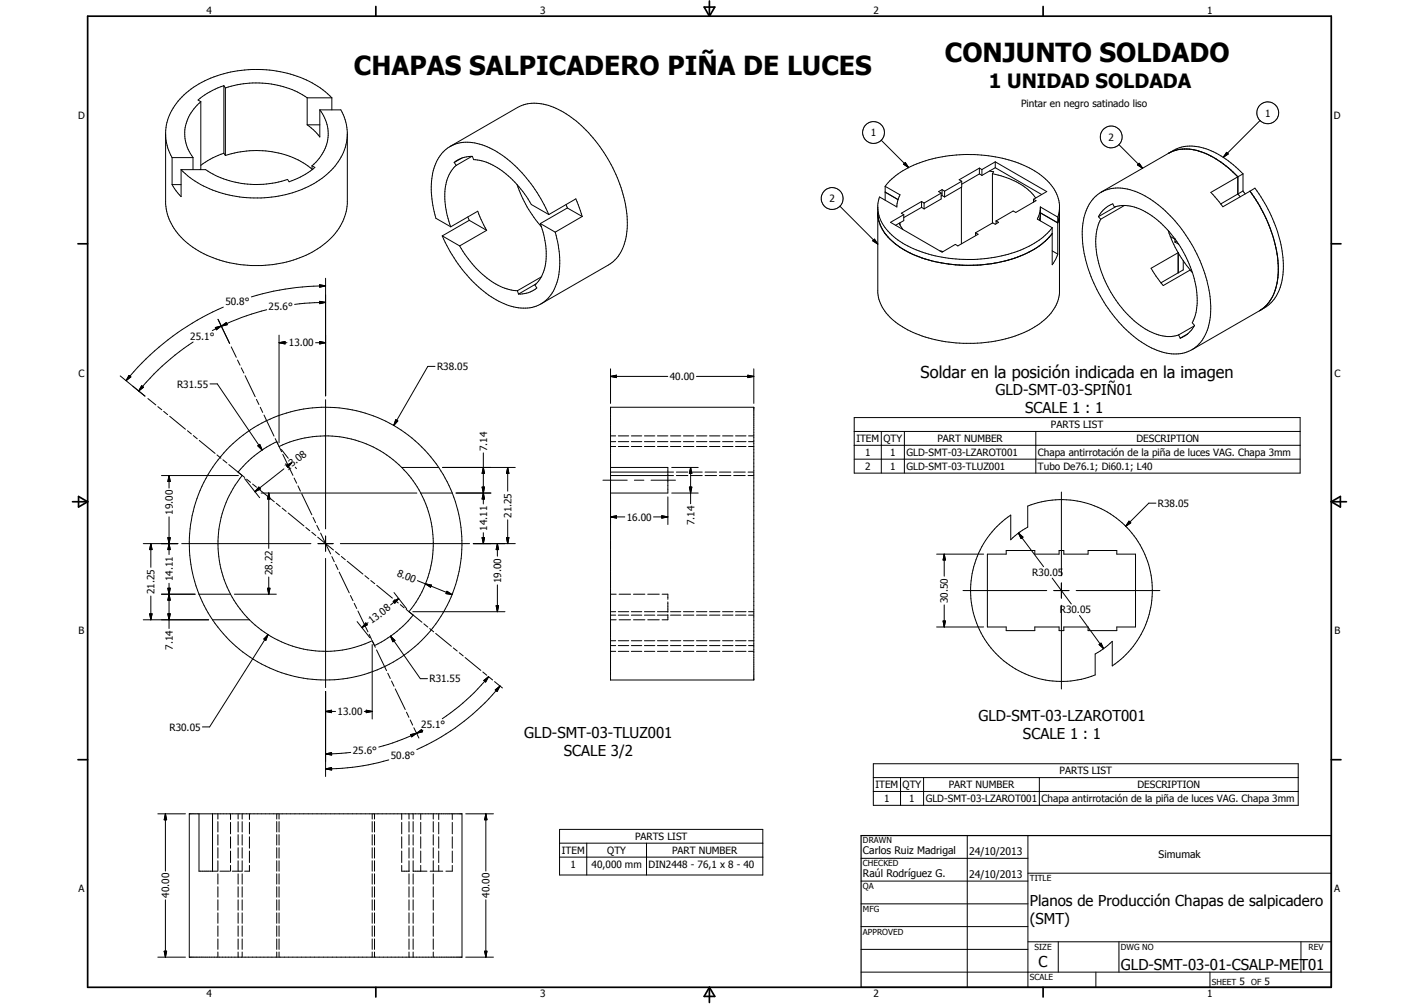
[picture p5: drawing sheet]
<svg xmlns="http://www.w3.org/2000/svg" width="594mm" height="420mm" viewBox="0 0 594 420" stroke-linecap="round" stroke-linejoin="round" font-family="sans-serif">
<g fill="none" stroke="#000" stroke-width=".42">
<path d="M93.7 35.9v28.2M93.7 35.9a31.8 31.8 0 0 0-10.8 6l1.2 .6M93.7 35.9l.7 .9M94.4 36.8v28.3M94.4 36.8a39.3 39.3 0 0 1 34.2 4.1M69.3 56.6a19.3 19.3 0 0 0 2.7 9.4M84.1 42.5v28.3l-.2 .2M84.1 42.5a16.5 16.5 0 0 0-4.9 20.9l1.6 2.6M128.6 40.9v11.3M128.6 52.2h5.3M128.6 40.9h10.3M133.9 46a16.4 16.4 0 0 1-3.3 23.4"/>
<path d="M133.9 46v11.3l-2-2.3-3.3-2.8M138.9 40.9a44.2 44.2 0 0 0-33.5-11.8 42.1 42.1 0 0 0-30.9 13.2 21.5 21.5 0 0 0-5.2 13.2v29.8a25.8 25.8 0 0 0 14.9 20.3 51.4 51.4 0 0 0 37.2 3.7 33.8 33.8 0 0 0 22.1-16.6l1.4-4.2 .5-3.2v-30a20.8 20.8 0 0 0-2.7-9.3h-8.8M138.9 40.9v5.1M145.4 56.4a24.8 24.8 0 0 1-12.8 19.7 49.9 49.9 0 0 1-53.1-1.8l-3.7-3.3M368.9 58.7l11.5 11.4M527.5 50.4l-15.4 15.4M72 77.3h3.8M72 66h8.8M72 66v11.3M75.8 71v11.3l-2.1-2.5-1.7-2.5M80.8 66v5M93.7 64.1a32.1 32.1 0 0 0-9.6 5.1"/>
<path d="M93.7 64.1l.7 1M94.4 65.1a38.5 38.5 0 0 1 36.2 5.7M130.6 69.4l1.2 .7a32.8 32.8 0 0 1-10.8 6l-.6-1a39.6 39.6 0 0 1-34.3-4.1h-10.3M130.6 69.4v1.6M188.4 61.3l28.3-16.3a18.1 18.1 0 0 1 17.1 .8 55.3 55.3 0 0 1 24 27.2 43.8 43.8 0 0 1 3.9 28.1 15.6 15.6 0 0 1-6.9 9.8l-28.3 16.3M190.2 68a11.3 11.3 0 0 1 7.6-2.6l.5 1.4a25 25 0 0 1 15.5 7.7 49.2 49.2 0 0 1 8.7 11.1l7.3 4.2M190.2 68l.8 1.2M191 69.2a17.5 17.5 0 0 0-4.7 15.3l.9 5.7 1.5 4.7M193.3 66.2l-3.1 1.8M197.5 65.4l-6.5 3.8M216.5 77.3a50.3 50.3 0 0 0 10.1 17.6M370.6 78v5.8"/>
<path d="M372.6 75.6a43.3 43.3 0 0 1 26.3-10.6 54.7 54.7 0 0 1 36.3 7.9 18.6 18.6 0 0 1 8.4 12.7v37a19.7 19.7 0 0 1-11.4 14.8 54.4 54.4 0 0 1-24.4 6.3 50.5 50.5 0 0 1-32.9-8.9 17.8 17.8 0 0 1-7.4-12.2v-36.7l.2-1.8 .5-1.7 7.3 4.2 .4-2.9 .9-2.2-6.2-3.5zM378.3 68.7l.7-.7 1.4 2.1zM394.4 79.4l-1.4 .8 1 .6M394.4 79.4l1.1 .6M394.4 79.4v2.4M402.5 78.4v23.6M402.6 75.9v2.4l-7.1 4.1M402.6 75.9l-7.1 4.1M410 72.8l1.1 .6M410 72.8l-7.4 4.3M410 70.4l1.1 .6M410 70.4v2.4"/>
<path d="M410 70.4l-8.4 4.8 1 .7M411.1 71v2.4M414.3 71.6l1.7 .3-.5 .8M415.5 72.7v20.6M415.5 72.7a28.4 28.4 0 0 1 18.1 10.1M416.7 70.2l-5.6 3.2M416.7 67.7v2.5M416.7 67.7l-5.6 3.3M416.7 67.7l21.5 12.5-5.5 3.2M416.7 70.2l19.4 11.2M468.5 60.5l9.9 9.9M476.2 69l.7-.7 1.5 2.1z"/>
<path d="M489.2 64.1a18.1 18.1 0 0 1 17.8 1.2 44.3 44.3 0 0 1 11.2 8.7M489.2 64.1l-28.2 16.3M489.2 64.1a17.6 17.6 0 0 1 18.9-.6 43.9 43.9 0 0 1 12.3 9.3M513.5 63.8l.7 .6-2.1 1.4zM518.2 74v7.2M518.2 74l-11.3 6.5 5.1 6 11.3-6.5M520.4 79.9l.9 1.3M520.4 79.9l-2.2 1.3M520.4 72.8v7.1M520.4 72.8l-2.2 1.2M185.2 98.7l7.2 4.2M188.7 94.9l11.3-6.5 3.7 8"/>
<path d="M195.9 90.8l.6 1.4M196.5 92.2l7.2 4.2M196.5 92.2l-11.3 6.5M203.7 96.4l-11.3 6.5M226.2 93.6a29.2 29.2 0 0 1 .6 21.9l-1.3 2.1-1.6 1.7 .8 1.2a11.1 11.1 0 0 1-7.6 2.6M226.2 93.6l6.2 3.6M229.8 89.8a55.7 55.7 0 0 0-24.8-27.9 17.5 17.5 0 0 0-16.9-.4 18 18 0 0 0-7.5 15.5l.4 7.6 1.5 6.8 6.2 3.5M229.8 89.8l11.3-6.6 2.6 7.4M232.4 97.2a33.9 33.9 0 0 1-.7 24.6 14.2 14.2 0 0 1-17.6 6.4 45.8 45.8 0 0 1-23.2-19l-2.4-3.8-3.3-6.7M237 85.6l.5 1.4M237.5 87l-11.3 6.6M237.5 87l6.2 3.6"/>
<path d="M243.7 90.6l-11.3 6.6M351.6 86.3l15.9 15.9M367.5 90a18.9 18.9 0 0 0 10.3 14.1 56 56 0 0 0 32.8 6.8 51.8 51.8 0 0 0 22.5-6.6 26.3 26.3 0 0 0 7.4-6.6M367.5 86.7a18.1 18.1 0 0 0 9.4 14.4 58.4 58.4 0 0 0 46.6 4.9 33.7 33.7 0 0 0 17-10.7M370.6 80.4l5.4 3.1M376.5 93.4l1.5 2.7M376.8 93.2v.9M378.4 89.8v2.5l-3.5 2M378.4 89.8l-5.6 3.2 21.6 12.5 5.6-3.2 1 .6 8.5-4.9-1.1-.6M385.8 86.8l1.1 .6M385.8 86.8l-7.4 4.3M385.8 84.3l-8.4 4.9 1 .6"/>
<path d="M385.8 84.3v2.5M385.8 84.3l1.1 .7M386.9 85v2.4M394 80.8v2.5l-7.1 4.1M394 80.8l-7.1 4.2M394.4 81.8l1.1 .6M394.4 81.8l-.4 .2M395.5 80v2.4M408.4 97.4v1.2M417 92.5v1.1M417 92.5l1.1 .5-1.4 .9-1.1-.6-7.2 4.1M432.7 83.4v1.2"/>
<path d="M432.7 83.4l1 .6-8.4 4.9-1.1-.6-7.2 4.2M435.6 89.1l7.2 4.2 .8-3.4M435.6 89.8l-.5 2.4M435.6 87.4l-.7 2.9-.6 1.4 6.2 3.6M440.5 95.3v15.5l1.4-2.2 .9-2.3M442.8 90.8l-7.2-4.2v5.9M442.8 90.8v15.5M443.6 87.4l-.8 3.4M458.2 82.5a16 16 0 0 1 18-2 41.9 41.9 0 0 1 11.7 7.8 60.2 60.2 0 0 1 19 40.9 19.4 19.4 0 0 1-6.9 16.5 16.8 16.8 0 0 1-16.8 .4 52.7 52.7 0 0 1-24-24.9 47 47 0 0 1-5.4-30 18.6 18.6 0 0 1 4.4-8.7zM459.9 90.7a11.8 11.8 0 0 1 6-5.4l.6 1.4a17.6 17.6 0 0 1 15.9 3.7 48.3 48.3 0 0 1 16.4 22.5 29.2 29.2 0 0 1 .7 21.4l-.4 .8 1 1.1-1.4 2.1-2.4 2.2-2.2 1M459.9 90.7l.9 1M460.8 91.7a24.5 24.5 0 0 0-.8 18.6 46.6 46.6 0 0 0 21.3 28.4 16 16 0 0 0 12.1 1.5"/>
<path d="M467.2 86.4l-7.3 4.3M470.8 86l-10 5.7M489.1 96.4a50.5 50.5 0 0 0 9.2 16.6M490 99l1.9 1.1M518.2 81.2l-7.1 4.1M518.2 81.2l1 1.1M523.3 80a57.7 57.7 0 0 1 11.9 33.9 19.2 19.2 0 0 1-6.5 15.2l-1.4 .9M523.3 80l2.1-1.3a54.9 54.9 0 0 1 11.7 36.3 17.3 17.3 0 0 1-9.8 15M133.8 119.2l2.5 .4-2.4 .6zM136.3 116.5v49.2M136.3 119.6a107.4 107.4 0 0 0-31.1 4.6M192.4 102.9a38.8 38.8 0 0 0 19.9 18l4.3 .8"/>
<path d="M224.4 118.8l-7.3 4.3M226.6 115.9l-10 5.8M365.4 100.8l.7-.7 1.4 2.1zM393.4 104.9l1.4 .4M440.5 105l2.3 1.3M491.9 100.1h.1M491.9 101.3l1.6 .9M491.9 100.1v1.2M492.6 100.9l-.7 .4M495.4 109.1v3.8l-9.4 5.5M498.3 113l.9 1M498.3 113l-11.3 6.5-5.1-7.2 11.4-6.6v8.5"/>
<path d="M90.2 137.1l2.4-.7-2 1.6zM91.3 133.6l4.8 10.1M92.6 136.4l-3.7 1.9M92.7 136.5l2-1.5 .4 .9zM93.5 128.5a107.7 107.7 0 0 0-40.7 30.8M111.7 129.6a96.5 96.5 0 0 0-19 6.9M133.8 126.1l2.5 .4-2.4 .6zM136.3 126.5l-12.9 .9M216.6 121.7l.5 1.4M497.3 139.7l-3.2 1.8M500 136.4l-6.6 3.8M527.3 130l-28.3 16.3"/>
<path d="M50.3 157.3l10.4 8.5M54 157.1l.8 .6-2 1.6zM80.8 143.1a102.3 102.3 0 0 0-22.7 20.5M96.8 145.2l2.1 4.3M99.4 150.7l1.1 2.1M101 153.9l1.1 2.2M102.6 157.2l4.2 8.8M116.8 143.4l2.5-.5v1zM116.8 140.3v45M116.8 143.4h3.3M132.1 143.4h4.2M133.9 142.9l2.4 .5-2.4 .5z"/>
<path d="M182.1 153.3h-3l-14.3 24.8M255.6 157.5l2.5-.5v1zM255.6 154.3v14.5M255.6 157.5h24M291.6 157.5h24M313.1 157l2.5 .5-2.5 .5zM315.6 154.3v14.5M493.4 140.2l.7 1.3M59.3 161.4l.8 .7-2 1.5zM61.9 166.8l3.3 2.7M66.1 170.2l1.6 1.3M68.5 172.2l1.7 1.3"/>
<path d="M71 174.2l6.6 5.4M87.9 160.7h3.1l18.8 27.6M107.4 167.1l1 2.2M109 170.4l1 2.2M110.5 173.7l4.2 8.8M136.3 167.3v54M164.8 178.1a57.1 57.1 0 0 0-65.8 6.3 57.1 57.1 0 0 0-15.7 64.3M164.8 178.1a57.2 57.2 0 0 1 18.9 17.5M165.7 175.6l.8 .5-1.7 2zM255.6 170.4h60v114.2h-60zM357.6 174.8h186.7v23.2h-186.7zM67.6 199h32.2"/>
<path d="M70.8 199l.5 2.5h-1zM70.8 199v5.3M78.5 180.3l1.6 1.3M80.9 182.3l1.7 1.3M83.4 184.3l6.6 5.4M90.8 190.4l1.7 1.4M93.3 192.4l1.7 1.4M95.8 194.4l6.6 5.4M107.9 186.6l.8-.6 1.1 2.3zM115.2 183.6l1.1 2.2M116.8 186.9a45 45 0 0 1 51.4 8.7M117.8 188.1l2.9 3.7"/>
<path d="M117.9 189.1l-2-4.3a47.1 47.1 0 0 0-16.2 12.8l1.7 1.4a45.2 45.2 0 0 0-4.9 49.7M118.4 190.2l4.2 8.7M118.9 196.2l-12.2 9.6M119.9 194.8l2.3-1.2-1.7 2zM122.2 193.6l-2 1.6M123.6 195.5l.5 .6M168.2 195.6a43.4 43.4 0 0 1 7.9 10.7M168.2 195.6h15.5M183.7 195.6l3.5 6 2.2 4.7M185.3 195.6h30.4M202.3 195.6l.6 2.5h-1.1zM202.3 189.5v21.4"/>
<path d="M212.5 195.6l.6 2.5h-1.1zM212.5 195.6v9.9M255.6 182.4h2.2M255.6 195.6h24v10.7h-24M255.6 184.8h2.2M255.6 197.6h26.4M255.6 199h26.4M255.6 186.9h2.2M258.9 182.4h4.3M258.9 184.8h4.3M258.9 186.9h4.3M264.3 182.4h4.4"/>
<path d="M264.3 184.8h4.4M264.3 186.9h4.4M269.8 182.4h4.3M269.8 184.8h4.3M269.8 186.9h4.3M275.2 182.4h4.4M275.2 184.8h4.4M275.2 186.9h4.4M280.7 182.4h4.3M280.7 184.8h4.3M280.7 186.9h4.3M281.2 195.6h11.1"/>
<path d="M283.2 197.6h4.8M283.2 199h4.8M286.1 182.4h4.4M286.1 184.8h4.4M286.1 186.9h4.4M289.1 195.6l.5 2.5h-1zM289.1 195.6v15.2M289.2 197.6h4.8M289.2 199h4.8M291.6 182.4h4.3M291.6 184.8h4.3M291.6 186.9h4.3"/>
<path d="M295.2 197.6h4.8M295.2 199h4.8M297 182.4h4.4M297 184.8h4.4M297 186.9h4.4M301.2 197.6h4.8M301.2 199h4.8M302.5 182.4h4.4M302.5 184.8h4.4M302.5 186.9h4.4M307.2 197.6h4.8M307.2 199h4.8"/>
<path d="M307.9 182.4h4.4M307.9 184.8h4.4M307.9 186.9h4.4M313.2 197.6h2.4M313.2 199h2.4M313.4 182.4h2.2M313.4 184.8h2.2M313.4 186.9h2.2M357.6 180.6h186.7M357.6 186.4h186.7M357.6 192.2h186.7M369 180.6v17.4"/>
<path d="M378.6 180.6v17.4M433.7 180.6v17.4M70.8 216.3v15.8M102.4 200.3l6.3 8M103.2 200.5l1.7 1.3M105.7 202.6l1.7 1.3M108.2 204.6l6.6 5.4M108.4 203.8l.6 .8-2.3 1.2zM109.3 206.3h26.9M112.5 206.3l.5 2.5h-1zM112.5 206.3v23.2M115.6 210.6l1.7 1.4"/>
<path d="M118.1 212.6l1.7 1.4M120.6 214.7l6.6 5.4M123.1 200.1l1.1 2.1M124.7 203.3l1.1 2.2M126.3 206.6l4.2 8.8M131.1 216.5l1 2.2M132.6 219.8l1.1 2.2M136.4 206.3h38.1M176.1 206.3a45.1 45.1 0 0 1-4.9 49.7l1.8 1.4a46.2 46.2 0 0 1-16.2 12.8l-1-2.1a45.2 45.2 0 0 1-51.4-8.7M176.1 206.3h13.3M189.4 206.3a57.1 57.1 0 0 1-26.4 71.7 57.1 57.1 0 0 1-74-18.6M190.9 206.3h14.6"/>
<path d="M201.8 203.8h1.1l-.6 2.5zM201.8 203.8l1.1 5h-1.1l1.1-5zM202.3 206.3l.6 2.5h-1.1zM212.5 217.6v9.9M252.4 201h10.2M255.6 216.3l2.5-.5v1zM255.6 216.3h6M265.6 201h4M272.6 201h10.2M273.6 216.3h6M277.1 215.8l2.5 .5-2.5 .5zM279.6 207.9v11.6"/>
<path d="M281.2 206.3h11.1M288.6 203.8h1l-.5 2.5zM444.4 205.9v35.1M472.7 218.1l.7 .7-2.1 1.4zM483.9 210.6h-3l-9.6 9.6M60 227.5h14.5M63.2 227.5l.5 2.5h-1.1zM63.2 227.5v9.9M70.3 225h1l-.5 2.5zM70.3 225l1 5h-1l1-5zM70.8 227.5l.5 2.5h-1zM76.1 227.5h54.1"/>
<path d="M128.1 220.8l1.6 1.3M130.5 222.8l1.7 1.3M133 224.8l3.3 2.7M133.1 227.5h6.4M134.2 223.1l2.1 4.4M136.3 227.5l2.1 4.3M136.3 227.5l3.3 2.7M136.3 224.3v6.4M136.3 233.7v54M138.9 232.9l1 2.2M140.5 230.8l1.6 1.4M140.5 236.2l1 2.1"/>
<path d="M142 239.4l4.2 8.7M142.5 227.5h54.1M142.9 232.9l1.7 1.3M145.4 234.9l6.5 5.3M198.2 227.5h17.5M201.8 225h1.1l-.6 2.5zM202.3 222.9v4.6M208.2 227.5l.5 2.5h-1zM208.2 227.5v5.2M212 225h1.1l-.6 2.5zM392.1 231.9h19.7M395.3 231.9l.5 2.5h-1z"/>
<path d="M395.3 231.9v9.2M413.4 231.9h7.9v-1.5h11.9v1.5h10.2v-1.5h2v1.5h10.1v-1.5h12.1v1.5h7.8v30.5h-7.8v1.5h-12.1v-1.5h-10.1v1.5h-2v-1.5h-10.2v1.5h-11.9v-1.5h-7.9zM417.4 220.3l5.8-4.7v10.3l3.9-3.3 3.2-2v-8.8a38.1 38.1 0 0 1 47.7 17.5 38.1 38.1 0 0 1-12.3 49.4v-10.3l-3.9 3.3-3.3 2v8.7a38 38 0 0 1-45.8-14.3 38 38 0 0 1 4.7-47.8zM426.4 223.1l1.9 1.7-.8 .6zM426.4 223.1l10.5 14.1M60 259.4h27.4M62.6 256.9h1.1l-.5 2.5zM63.2 249.4v10M67.6 248.7h14.1M70.3 256.9h1l-.5 2.5zM70.3 246.2h1l-.5 2.5zM70.3 246.2l1 5h-1l1-5z"/>
<path d="M70.8 248.7l.5 2.5h-1zM70.8 244.1v18.9M83.3 248.7h13.2M83.3 248.7l3 6.2 2.7 4.5M89 259.4h15.4M96.5 248.7a46.3 46.3 0 0 0 7.9 10.7M98.1 248.7h17.6M112 246.2h1l-.5 2.5zM112.5 241.5v7.2M146.7 249.2l1.1 2.2M148.3 252.5l1 2.1M149.9 255.7l4.1 8.7"/>
<path d="M152.8 240.9l1.6 1.4M155.2 243l1.7 1.3M157.7 244.9l6.6 5.4M164.6 251.6l2.3-1.1-1.6 1.9zM165 248l5.3 6.8M165.1 251l1.6 1.3M166.9 250.5l-3.4 2.7M167.6 253l1.6 1.4M170 255l6.7 5.4M172.8 256h38.6M174.7 243l14.6 5.8M178.1 244.3l2.5 .6-.4 .8z"/>
<path d="M187.1 247.4l2.2 1.4-2.6-.4zM207.7 253.5h1l-.5 2.5zM208.2 244.8v11.2M255.6 259.4h2.4M255.6 248.7h2.4M255.6 257.4h2.2M255.6 256h2.2M258.9 257.4h4.3M258.9 256h4.3M259.2 259.4h4.8M259.2 248.7h4.8M264.3 257.4h4.4"/>
<path d="M264.3 256h4.4M265.2 259.4h4.8M265.2 248.7h4.8M269.8 257.4h4.3M269.8 256h4.3M271.2 259.4h4.8M271.2 248.7h4.8M275.2 257.4h4.4M275.2 256h4.4M277.2 248.7h2.4v2.1M279.6 257.2v2.2h-2.4M279.6 251.9v4.3"/>
<path d="M280.7 257.4h4.3M280.7 256h4.3M286.1 257.4h4.4M286.1 256h4.4M291.6 257.4h4.3M291.6 256h4.3M297 257.4h4.4M297 256h4.4M302.5 257.4h4.4M302.5 256h4.4M307.9 257.4h4.4M307.9 256h4.4"/>
<path d="M313.4 257.4h2.2M313.4 256h2.2M394.8 259.9h1l-.5 2.5zM395.3 253.2v9.2M403.2 247.1h35M440.5 241.9l8 10.9M441.2 247.1h6.3M444.4 244v6.3M444.4 253.3v35M450.5 247.1h35.1M451.9 257.6l10.1 13.8M112.2 265.6l-.9 2.4-.8-.6z"/>
<path d="M112.2 265.6l-24.4 38.6h-3.1M149.5 260.1l5.3 6.8M153.2 260.7l.5 .8-2.2 1.1zM154.1 260.6l-2.6 2M154.6 265.5l1 2.1M155.8 269.7v31.2M156.1 268.7l1 2.2M157.6 272l4.2 8.7M163.5 266.2l1.8 1.8-.8 .6zM163.5 266.2l12.5 17.8h3M177.5 261.1l1.6 1.3M179.9 263.1l1.7 1.3"/>
<path d="M182.4 265.1l6.6 5.4M189.8 271.1l1.6 1.4M192.3 273.2l1.6 1.3M194.7 275.2l6.6 5.3M255.6 268.1h2.2M255.6 270.2h2.2M255.6 272.6h2.2M258.9 268.1h4.3M258.9 270.2h4.3M258.9 272.6h4.3M264.3 268.1h4.4M264.3 270.2h4.4"/>
<path d="M264.3 272.6h4.4M269.8 268.1h4.3M269.8 270.2h4.3M269.8 272.6h4.3M275.2 268.1h4.4M275.2 270.2h4.4M275.2 272.6h4.4M280.7 268.1h4.3M280.7 270.2h4.3M280.7 272.6h4.3M286.1 268.1h4.4M286.1 270.2h4.4"/>
<path d="M286.1 272.6h4.4M291.6 268.1h4.3M291.6 270.2h4.3M291.6 272.6h4.3M297 268.1h4.4M297 270.2h4.4M297 272.6h4.4M302.5 268.1h4.4M302.5 270.2h4.4M302.5 272.6h4.4M307.9 268.1h4.4M307.9 270.2h4.4"/>
<path d="M307.9 272.6h4.4M313.4 268.1h2.2M313.4 270.2h2.2M313.4 272.6h2.2M392.1 262.4h19.7M460.2 269.7l.8-.5 1 2.2zM136.3 297.7l2.5-.5v1zM136.3 289.3v35.7M136.3 297.7h4.2M152.5 297.7h3.3M153.3 297.2l2.5 .5-2.5 .5zM162.3 281.7l1.1 2.2"/>
<path d="M163.9 285l1.1 2.2M165.5 288.3l4.2 8.6M170.2 298l1 2.2M202.1 281.2l1.7 1.4M202.6 284.8l1.9-1.6-1.2 2.2zM204.5 283.2a88.4 88.4 0 0 1-19.3 17.6M204.6 283.2l1.6 1.4M207 285.2l3.3 2.7M207.3 288.7l2-1.6-1.2 2.2zM209.3 287.1a94.3 94.3 0 0 1-34.8 26.6M136.3 315.5l2.5-.5v1zM146.8 314.9l-10.5 .6"/>
<path d="M162.8 318a95.5 95.5 0 0 1-26.5 3.8M171.7 301.3l1.1 2.1M171.9 307.4l2.5-.6-2.1 1.6zM173.3 304.5l2.1 4.4M174.4 306.9l2-1.5 .5 .8zM174.4 306.8a91.7 91.7 0 0 1-15.8 5.8M177.1 305.6l-2.7 1.3M365.6 319.6h177.9v17.4h-177.9zM136.3 321.8l2.5-.6v1zM365.6 325.4h177.9M365.6 331.2h177.9M377 325.4v11.6"/>
<path d="M386.7 325.4v11.6M435.1 325.4v11.6M66.1 340.6h11.5M69.3 340.6l.5 2.5h-1.1zM69.3 340.6v23.9M79.2 340.6h114.2v60h-114.2zM83.3 340.6v24h7.8M89 340.6v24M91.2 340.6v2.2M91.2 343.8v4.4M91.2 349.3v4.4M91.2 354.8v4.3"/>
<path d="M96.5 340.6v2.3M96.5 344.2v4.8M96.5 350.2v4.8M96.5 356.2v4.8M99.7 340.6v2.2M99.7 343.8v4.4M99.7 349.3v4.4M99.7 354.8v4.3M101.4 340.6v2.2M101.4 343.8v4.4M101.4 349.3v4.4M101.4 354.8v4.3"/>
<path d="M104.4 340.6v2.3M104.4 344.2v4.8M104.4 350.2v4.8M104.4 356.2v4.8M115.9 340.6v2.2M115.9 343.8v4.4M115.9 349.3v4.4M115.9 354.8v4.3M116.8 340.6v2.2M116.8 343.8v4.4M116.8 349.3v4.4M116.8 354.8v4.3"/>
<path d="M155.8 340.6v2.2M155.8 343.8v4.4M155.8 349.3v4.4M155.8 354.8v4.3M156.8 340.6v2.2M156.8 343.8v4.4M156.8 349.3v4.4M156.8 354.8v4.3M168.2 340.6v2.3M168.2 344.2v4.8M168.2 350.2v4.8M168.2 356.2v4.8"/>
<path d="M171.2 340.6v2.2M171.2 343.8v4.4M171.2 349.3v4.4M171.2 354.8v4.3M173 340.6v2.2M173 343.8v4.4M173 349.3v4.4M173 354.8v4.3M176.1 340.6v2.3M176.1 344.2v4.8M176.1 350.2v4.8M176.1 356.2v4.8"/>
<path d="M181.4 340.6v2.2M181.4 343.8v4.4M181.4 349.3v4.4M181.4 354.8v4.3M183.7 340.6v2.3M183.7 344.2v4.8M183.7 350.2v4.8M183.7 356.2v4.8M189.4 340.6v2.3M189.4 344.2v4.8M189.4 350.2v4.8M189.4 356.2v4.8"/>
<path d="M195 340.6h11.6M203.4 340.6l.5 2.5h-1zM203.4 340.6v23.9M234.3 347.1h85.1v19.1h-85.1zM234.3 352.8h85.1M234.3 358.7h85.1M245.7 352.8v13.4M270.7 352.8v13.4M360.5 359.2h69.9M405 349.7v63.5M430.4 349.7v63.5M69.3 376.6v24"/>
<path d="M91.2 360.2v4.4M91.2 365.7v4.3M91.2 371.1v4.4M91.2 376.6v4.3M92.1 364.6h4.1M96.5 362.2v2.4M97.2 364.6h4.1M99.7 360.2v4.4M99.7 365.7v4.3M99.7 371.1v4.4M99.7 376.6v4.3M101.4 360.2v4.4"/>
<path d="M101.4 365.7v4.3M101.4 371.1v4.4M101.4 376.6v4.3M104.4 362.2v2.4h-2M115.9 360.2v4.4M115.9 365.7v4.3M115.9 371.1v4.4M115.9 376.6v4.3M116.8 360.2v4.4M116.8 365.7v4.3M116.8 371.1v4.4M116.8 376.6v4.3"/>
<path d="M155.8 360.2v4.4M155.8 365.7v4.3M155.8 371.1v4.4M155.8 376.6v4.3M156.8 360.2v4.4M156.8 365.7v4.3M156.8 371.1v4.4M156.8 376.6v4.3M168.2 362.2v2.4h3.2M171.2 360.2v4.4M171.2 365.7v4.3M171.2 371.1v4.4"/>
<path d="M171.2 376.6v4.3M173 360.2v4.4h5.8M173 365.7v4.3M173 371.1v4.4M173 376.6v4.3M176.1 362.2v2.4M180.1 364.6h5.3M181.4 360.2v4.4M181.4 365.7v4.3M181.4 371.1v4.4M181.4 376.6v4.3M183.7 362.2v2.4"/>
<path d="M189.4 362.2v2.4h-2.7M203.4 376.6v24M360.5 368.7h69.9M360.5 378.2h69.9M430.4 365.4h127M68.7 398.1h1.1l-.5 2.5zM91.2 382v4.4M91.2 387.5v4.3M91.2 392.9v4.4M91.2 398.4v2.2M99.7 382v4.4M99.7 387.5v4.3"/>
<path d="M99.7 392.9v4.4M99.7 398.4v2.2M101.4 382v4.4M101.4 387.5v4.3M101.4 392.9v4.4M101.4 398.4v2.2M115.9 382v4.4M115.9 387.5v4.3M115.9 392.9v4.4M115.9 398.4v2.2M116.8 382v4.4M116.8 387.5v4.3"/>
<path d="M116.8 392.9v4.4M116.8 398.4v2.2M155.8 382v4.4M155.8 387.5v4.3M155.8 392.9v4.4M155.8 398.4v2.2M156.8 382v4.4M156.8 387.5v4.3M156.8 392.9v4.4M156.8 398.4v2.2M171.2 382v4.4M171.2 387.5v4.3"/>
<path d="M171.2 392.9v4.4M171.2 398.4v2.2M173 382v4.4M173 387.5v4.3M173 392.9v4.4M173 398.4v2.2M181.4 382v4.4M181.4 387.5v4.3M181.4 392.9v4.4M181.4 398.4v2.2M202.9 398.1h1l-.5 2.5zM360.5 387.8h69.9"/>
<path d="M360.5 397.3h69.9M430.4 394.1h127M443.1 394.1v12.7M468.5 394.1v12.7M544.7 394.1v12.7M66.1 400.6h11.5M195 400.6h11.6M360.5 406.8h196.9M458.8 406.8v6.4M506.6 406.8v6.4"/>
<circle cx="365.7" cy="55.5" r="4.6"/>
<circle cx="465.2" cy="57.3" r="4.6"/>
<circle cx="530.8" cy="47.2" r="4.5"/>
<circle cx="348.4" cy="83.1" r="4.6"/>
</g>
<g fill="#000">
<circle cx="255.6" cy="170.4" r=".18"/>
<circle cx="315.6" cy="170.4" r=".18"/>
</g>
<g fill="none" stroke="#000" stroke-width=".71">
<path d="M36.7 6.8h520.7v406.4h-520.7zM157.3 2.7v4.1M294.8 3h4.4l-2.2 3.8zM297 .4v6.4M436.7 2.7v4.1M32.6 102h4.1M557.4 102h4M30.3 210h6.4M32.9 207.8l3.8 2.2-3.8 2.2zM557.4 210h6.3M557.4 210l3.8-2.2v4.4zM32.6 317.9h4.1"/>
<path d="M557.4 317.9h4M157.3 413.2v4M297 413.2v6.3M297 413.2l2.2 3.8h-4.4zM436.7 413.2v4"/>
</g>
<path d="M360.5 349.7h196.9v63.5h-196.9z" fill="none" stroke="#000" stroke-width=".51"/>
<g fill="#000">
<path d="M378.3 68.7l.7-.7 1.4 2.1zM476.2 69l.7-.7 1.5 2.1zM513.5 63.8l.7 .6-2.1 1.4zM365.4 100.8l.7-.7 1.4 2.1zM90.2 137.1l2.4-.7-2 1.6zM92.7 136.5l2-1.5 .4 .9zM133.8 126.1l2.5 .4-2.4 .6zM133.8 119.2l2.5 .4-2.4 .6zM54 157.1l.8 .6-2 1.6zM116.8 143.4l2.5-.5v1zM133.9 142.9l2.4 .5-2.4 .5zM255.6 157.5l2.5-.5v1z"/>
<path d="M313.1 157l2.5 .5-2.5 .5zM59.3 161.4l.8 .7-2 1.5zM165.7 175.6l.8 .5-1.7 2zM107.9 186.6l.8-.6 1.1 2.3zM119.9 194.8l2.3-1.2-1.7 2zM202.3 195.6l.6 2.5h-1.1zM212.5 195.6l.6 2.5h-1.1zM289.1 195.6l.5 2.5h-1zM70.8 199l.5 2.5h-1zM108.4 203.8l.6 .8-2.3 1.2zM112.5 206.3l.5 2.5h-1zM201.8 203.8h1.1l-.6 2.5z"/>
<path d="M202.3 206.3l.6 2.5h-1.1zM255.6 216.3l2.5-.5v1zM277.1 215.8l2.5 .5-2.5 .5zM288.6 203.8h1l-.5 2.5zM472.7 218.1l.7 .7-2.1 1.4zM63.2 227.5l.5 2.5h-1.1zM70.3 225h1l-.5 2.5zM70.8 227.5l.5 2.5h-1zM201.8 225h1.1l-.6 2.5zM208.2 227.5l.5 2.5h-1zM212 225h1.1l-.6 2.5zM395.3 231.9l.5 2.5h-1z"/>
<path d="M426.4 223.1l1.9 1.7-.8 .6zM62.6 256.9h1.1l-.5 2.5zM70.3 256.9h1l-.5 2.5zM70.3 246.2h1l-.5 2.5zM70.8 248.7l.5 2.5h-1zM112 246.2h1l-.5 2.5zM164.6 251.6l2.3-1.1-1.6 1.9zM178.1 244.3l2.5 .6-.4 .8zM187.1 247.4l2.2 1.4-2.6-.4zM207.7 253.5h1l-.5 2.5zM394.8 259.9h1l-.5 2.5zM112.2 265.6l-.9 2.4-.8-.6z"/>
<path d="M153.2 260.7l.5 .8-2.2 1.1zM163.5 266.2l1.8 1.8-.8 .6zM460.2 269.7l.8-.5 1 2.2zM136.3 297.7l2.5-.5v1zM153.3 297.2l2.5 .5-2.5 .5zM202.6 284.8l1.9-1.6-1.2 2.2zM207.3 288.7l2-1.6-1.2 2.2zM136.3 315.5l2.5-.5v1zM171.9 307.4l2.5-.6-2.1 1.6zM174.4 306.9l2-1.5 .5 .8zM136.3 321.8l2.5-.6v1zM69.3 340.6l.5 2.5h-1.1z"/>
<path d="M203.4 340.6l.5 2.5h-1zM68.7 398.1h1.1l-.5 2.5zM202.9 398.1h1l-.5 2.5z"/>
</g>
<g font-size="11">
<text x="395.6" y="26.1">CONJUNTO SOLDADO</text>
<text x="148.2" y="31.5">CHAPAS SALPICADERO PIÑA DE LUCES</text>
</g>
<text font-size="8.2" x="414" y="36.7">1 UNIDAD SOLDADA</text>
<text font-size="6.9" x="385.4" y="158.4">Soldar en la posición indicada en la imagen</text>
<g font-size="6.3">
<text x="416.7" y="165.3">GLD-SMT-03-SPIÑ01</text>
<text x="429.2" y="172.8">SCALE 1 : 1</text>
<text x="409.6" y="301.7">GLD-SMT-03-LZAROT001</text>
<text x="219.5" y="308.9">GLD-SMT-03-TLUZ001</text>
<text x="428.3" y="309.2">SCALE 1 : 1</text>
<text x="236" y="316.5">SCALE 3/2</text>
<text x="431.1" y="379">Planos de Producción Chapas de salpicadero</text>
<text x="431.1" y="386.5">(SMT)</text>
<text x="434.8" y="404.7">C</text>
<text x="469.2" y="406">GLD-SMT-03-01-CSALP-MET01</text>
</g>
<g font-size="4.4">
<text x="361.3" y="357.5">Carlos Ruiz Madrigal</text>
<text x="405.7" y="357.7">24/10/2013</text>
<text x="485" y="359.2">Simumak</text>
<text x="361.3" y="367.1">Raúl Rodríguez G.</text>
<text x="405.7" y="367.2">24/10/2013</text>
</g>
<g font-size="4.2">
<text x="86.4" y="5.8">4</text>
<text x="226.1" y="5.8">3</text>
<text x="365.7" y="5.8">2</text>
<text x="505.4" y="5.8">1</text>
<text x="427.5" y="44.6">Pintar en negro satinado liso</text>
<text x="32.8" y="49.6">D</text>
<text x="529.6" y="48.8">1</text>
<text x="558.5" y="49.6">D</text>
<text x="364.6" y="57">1</text>
<text x="464.1" y="58.9">2</text>
<text x="347.3" y="84.7">2</text>
<text x="94.4" y="127.7">50.8°</text>
<text x="112.5" y="129.9">25.6°</text>
<text x="79.7" y="142.3">25.1°</text>
<text x="120.9" y="145">13.00</text>
<text x="183" y="154.9">R38.05</text>
<text x="32.9" y="157.6">C</text>
<text x="280.4" y="159.1">40.00</text>
<text x="558.7" y="157.6">C</text>
<text x="74.2" y="162.2">R31.55</text>
<text x="440" y="179.2">PARTS LIST</text>
<text x="358.5" y="185">ITEM</text>
<text x="369.9" y="185">QTY</text>
<text x="392.5" y="185">PART NUMBER</text>
<text x="475.8" y="185">DESCRIPTION</text>
<text x="203.9" y="188.8" transform="rotate(-90 203.9 188.8)">7.14</text>
<text x="362.2" y="190.8">1</text>
<text x="372.7" y="190.8">1</text>
<text x="379.6" y="190.8">GLD-SMT-03-LZAROT001</text>
<text x="434.5" y="191">Chapa antirrotación de la piña de luces VAG. Chapa 3mm</text>
<text x="120.5" y="196.9" transform="rotate(-38 120.5 196.9)">13.08</text>
<text x="362.2" y="196.6">2</text>
<text x="372.7" y="196.6">1</text>
<text x="379.6" y="196.6">GLD-SMT-03-TLUZ001</text>
<text x="434.5" y="196.7">Tubo De76.1; Di60.1; L40</text>
<text x="72.3" y="215.5" transform="rotate(-90 72.3 215.5)">19.00</text>
<text x="484.8" y="212.1">R38.05</text>
<text x="214.1" y="216.7" transform="rotate(-90 214.1 216.7)">21.25</text>
<text x="262.4" y="217.8">16.00</text>
<text x="290.7" y="219.8" transform="rotate(-90 290.7 219.8)">7.14</text>
<text x="203.9" y="222.1" transform="rotate(-90 203.9 222.1)">14.11</text>
<text x="72.3" y="243.3" transform="rotate(-90 72.3 243.3)">14.11</text>
<text x="114.1" y="240.7" transform="rotate(-90 114.1 240.7)">28.22</text>
<text x="165.9" y="241.1" transform="rotate(22 165.9 241.1)">8.00</text>
<text x="209.8" y="244" transform="rotate(-90 209.8 244)">19.00</text>
<text x="432.2" y="241">R30.05</text>
<text x="64.7" y="248.6" transform="rotate(-90 64.7 248.6)">21.25</text>
<text x="396.9" y="252.3" transform="rotate(-90 396.9 252.3)">30.50</text>
<text x="443.7" y="256.7">R30.05</text>
<text x="155.7" y="261.3" transform="rotate(-38 155.7 261.3)">13.08</text>
<text x="32.9" y="265.5">B</text>
<text x="558.7" y="265.5">B</text>
<text x="72.3" y="271.9" transform="rotate(-90 72.3 271.9)">7.14</text>
<text x="179.8" y="285.5">R31.55</text>
<text x="141.3" y="299.3">13.00</text>
<text x="71" y="305.8">R30.05</text>
<text x="176.4" y="304.7">25.1°</text>
<text x="147.7" y="315.5">25.6°</text>
<text x="163.6" y="317.6">50.8°</text>
<text x="366.5" y="329.9">ITEM</text>
<text x="377.9" y="329.9">QTY</text>
<text x="397.2" y="329.9">PART NUMBER</text>
<text x="443.6" y="324.1">PARTS LIST</text>
<text x="476.2" y="329.9">DESCRIPTION</text>
<text x="370.2" y="335.7">1</text>
<text x="380.7" y="335.7">1</text>
<text x="387.6" y="335.7">GLD-SMT-03-LZAROT001</text>
<text x="436" y="335.8">Chapa antirrotación de la piña de luces VAG. Chapa 3mm</text>
<text x="265.9" y="351.5">PARTS LIST</text>
<text x="235.2" y="357.3">ITEM</text>
<text x="254.2" y="357.3">QTY</text>
<text x="281.3" y="357.3">PART NUMBER</text>
<text x="238.8" y="363.1">1</text>
<text x="247.7" y="363.1">40,000 mm</text>
<text x="271.6" y="363.1">DIN2448 - 76,1 x 8 - 40</text>
<text x="32.9" y="373.4">A</text>
<text x="70.8" y="375.8" transform="rotate(-90 70.8 375.8)">40.00</text>
<text x="204.9" y="375.8" transform="rotate(-90 204.9 375.8)">40.00</text>
<text x="558.6" y="373.4">A</text>
<text x="518.9" y="412.3">5</text>
<text x="529.4" y="412.3">5</text>
<text x="86.4" y="417.2">4</text>
<text x="226.1" y="417.2">3</text>
<text x="365.7" y="417.2">2</text>
<text x="505.4" y="417.2">1</text>
</g>
<g font-size="3.5">
<text x="361.3" y="353">DRAWN</text>
<text x="361.3" y="362.5">CHECKED</text>
<text x="431.1" y="368.7">TITLE</text>
<text x="361.3" y="372.1">QA</text>
<text x="361.3" y="381.6">MFG</text>
<text x="361.3" y="391.1">APPROVED</text>
<text x="433.1" y="397.5">SIZE</text>
<text x="469.2" y="397.5">DWG NO</text>
<text x="547.9" y="397.4">REV</text>
<text x="431.1" y="410.2">SCALE</text>
<text x="507.3" y="412.3">SHEET</text>
<text x="523.8" y="412.3">OF</text>
</g>
</svg>
